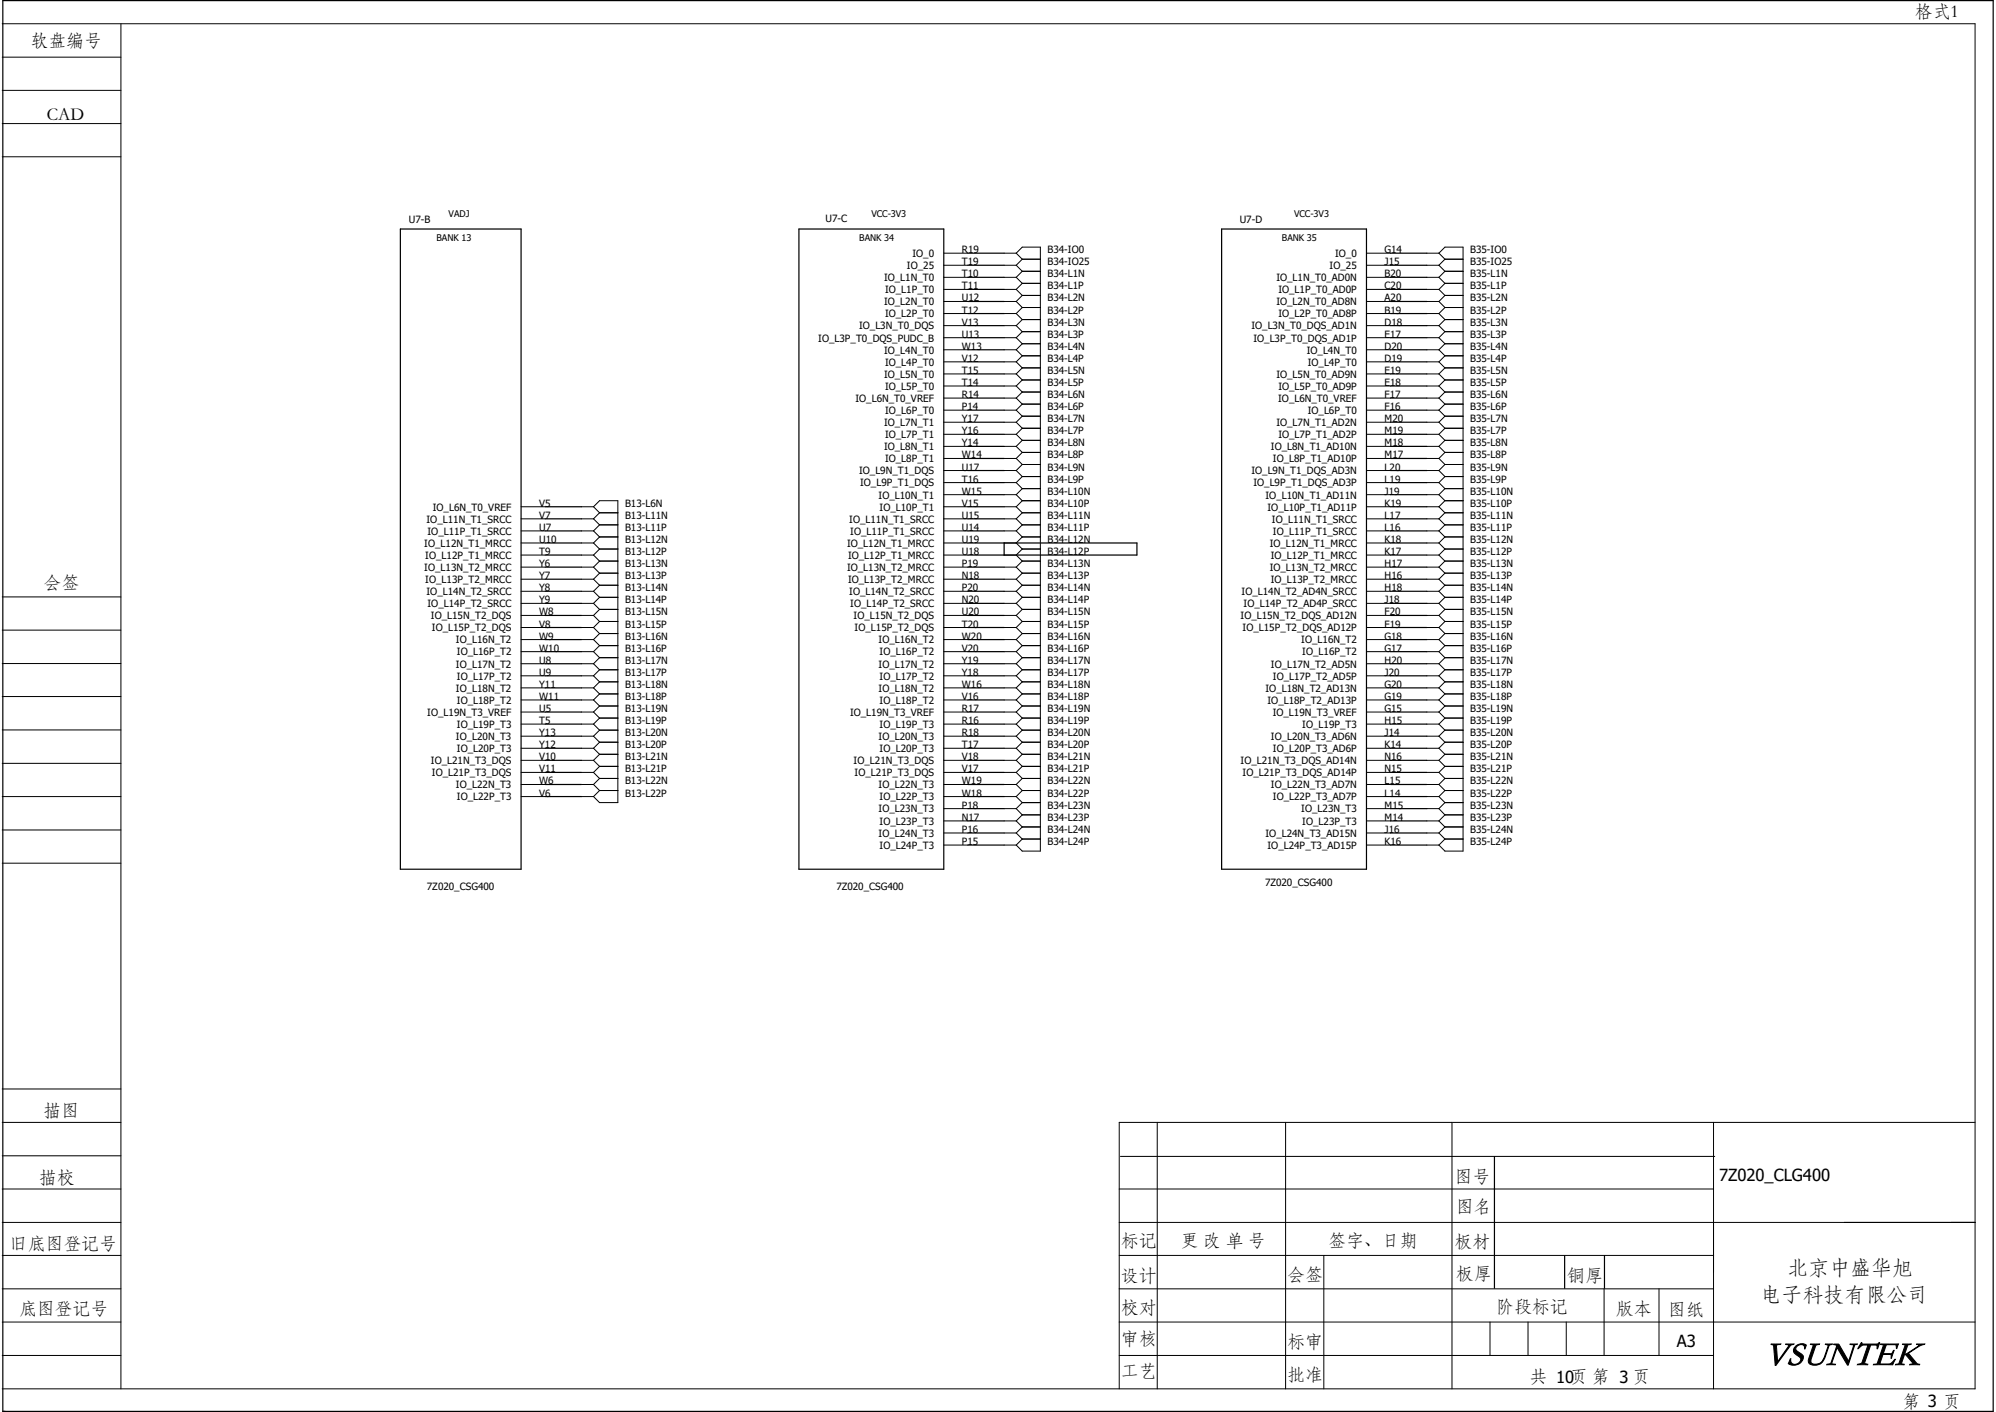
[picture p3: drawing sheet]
<svg xmlns="http://www.w3.org/2000/svg" width="420mm" height="297mm" viewBox="0 0 420 297" stroke-linecap="round" stroke-linejoin="round" font-family="sans-serif">
<g fill="none" stroke="#000" stroke-width=".25">
<path d="M.6 .1h418.8v296.8h-418.8zM84.2 48.2h25.4v134.6h-25.4zM168.1 48.2h30.5v134.6h-30.5zM203.7 58.3h7.6M203.7 53.3h7.6M203.7 55.8h7.6M257 48.2h30.5v134.6h-30.5zM292.6 58.3h7.6M292.6 53.3h7.6M292.6 55.8h7.6M203.7 60.9h7.6M203.7 63.4h7.6"/>
<path d="M203.7 66h7.6M203.7 68.5h7.6M203.7 71h7.6M203.7 73.6h7.6M203.7 76.1h7.6M203.7 78.7h7.6M292.6 60.9h7.6M292.6 63.4h7.6M292.6 66h7.6M292.6 68.5h7.6M292.6 71h7.6M292.6 73.6h7.6"/>
<path d="M292.6 76.1h7.6M292.6 78.7h7.6M203.7 81.2h7.6M203.7 83.7h7.6M203.7 86.3h7.6M203.7 88.8h7.6M203.7 91.4h7.6M203.7 93.9h7.6M203.7 96.4h7.6M203.7 99h7.6M292.6 81.2h7.6M292.6 83.7h7.6"/>
<path d="M292.6 86.3h7.6M292.6 88.8h7.6M292.6 91.4h7.6M292.6 93.9h7.6M292.6 96.4h7.6M292.6 99h7.6M114.7 116.8h7.6M114.7 114.2h7.6M114.7 109.1h7.6M114.7 111.7h7.6M114.7 119.3h7.6M114.7 106.6h7.6"/>
<path d="M203.7 114.2h35.5v2.6h-35.5M203.7 109.1h7.6M203.7 111.7h7.6M203.7 119.3h7.6M203.7 101.5h7.6M203.7 104.1h7.6M203.7 106.6h7.6M211.3 114.2v2.6M292.6 116.8h7.6M292.6 114.2h7.6M292.6 109.1h7.6M292.6 111.7h7.6"/>
<path d="M292.6 119.3h7.6M292.6 101.5h7.6M292.6 104.1h7.6M292.6 106.6h7.6M114.7 121.8h7.6M114.7 124.4h7.6M114.7 126.9h7.6M114.7 129.5h7.6M114.7 132h7.6M114.7 134.5h7.6M114.7 137.1h7.6M114.7 139.6h7.6"/>
<path d="M203.7 121.8h7.6M203.7 124.4h7.6M203.7 126.9h7.6M203.7 129.5h7.6M203.7 132h7.6M203.7 134.5h7.6M203.7 137.1h7.6M203.7 139.6h7.6M292.6 121.8h7.6M292.6 124.4h7.6M292.6 126.9h7.6M292.6 129.5h7.6"/>
<path d="M292.6 132h7.6M292.6 134.5h7.6M292.6 137.1h7.6M292.6 139.6h7.6M114.7 142.2h7.6M114.7 144.7h7.6M114.7 147.2h7.6M114.7 149.8h7.6M114.7 152.3h7.6M114.7 154.9h7.6M114.7 157.4h7.6M114.7 159.9h7.6"/>
<path d="M203.7 142.2h7.6M203.7 144.7h7.6M203.7 147.2h7.6M203.7 149.8h7.6M203.7 152.3h7.6M203.7 154.9h7.6M203.7 157.4h7.6M203.7 159.9h7.6M292.6 142.2h7.6M292.6 144.7h7.6M292.6 147.2h7.6M292.6 149.8h7.6"/>
<path d="M292.6 152.3h7.6M292.6 154.9h7.6M292.6 157.4h7.6M292.6 159.9h7.6M114.7 162.5h7.6M114.7 165h7.6M114.7 167.6h7.6M203.7 162.5h7.6M203.7 165h7.6M203.7 167.6h7.6M203.7 170.1h7.6M203.7 172.7h7.6"/>
<path d="M203.7 175.2h7.6M203.7 177.8h7.6M292.6 162.5h7.6M292.6 165h7.6M292.6 167.6h7.6M292.6 170.1h7.6M292.6 172.7h7.6M292.6 175.2h7.6M292.6 177.8h7.6M314.5 243.3v27.7M329.2 264.1v6.9M337.6 264.1v6.9"/>
</g>
<g fill="none" stroke="#000" stroke-width=".21">
<path d="M.5 12h24.9M.5 19h24.9M.5 5h415.1v287.1h-415.1M25.4 5v287.1M.5 26h24.9M.5 33h24.9M198.6 53.3h5.1M198.6 55.8h5.1M198.6 58.3h5.1M211.3 53.3h2.5M211.3 55.8h2.5M211.3 58.3h2.5"/>
<path d="M213.8 58.3l1.3 1.3M213.8 53.3l1.3-1.3h3.8v127h-3.8l-1.3-1.2M213.8 55.8l1.3 1.3M213.8 53.3l1.3 1.2M215.1 59.6h3.8M215.1 57.1h3.8M215.1 57.1l-1.3 1.2M215.1 54.5h3.8M215.1 54.5l-1.3 1.3M215.1 59.6l-1.3 1.3M287.5 53.3h5.1M287.5 55.8h5.1"/>
<path d="M287.5 58.3h5.1M300.2 53.3h2.6M300.2 55.8h2.6M300.2 58.3h2.6M302.8 53.3l1.2-1.3h3.8v127h-3.8l-1.2-1.2M302.8 53.3l1.2 1.2M302.8 55.8l1.2 1.3M302.8 58.3l1.2 1.3M304 59.6h3.8M304 57.1h3.8M304 54.5h3.8M304 54.5l-1.2 1.3"/>
<path d="M304 57.1l-1.2 1.2M304 59.6l-1.2 1.3M198.6 60.9h5.1M198.6 63.4h5.1M198.6 66h5.1M198.6 68.5h5.1M198.6 71h5.1M198.6 73.6h5.1M198.6 76.1h5.1M198.6 78.7h5.1M211.3 60.9h2.5M211.3 63.4h2.5"/>
<path d="M211.3 66h2.5M211.3 68.5h2.5M211.3 71h2.5M211.3 73.6h2.5M211.3 76.1h2.5M211.3 78.7h2.5M213.8 60.9l1.3 1.2M213.8 63.4l1.3 1.3M213.8 66l1.3 1.2M213.8 68.5l1.3 1.3M213.8 71l1.3 1.3M213.8 73.6l1.3 1.2"/>
<path d="M213.8 76.1l1.3 1.3M213.8 78.7l1.3 1.2M215.1 62.1h3.8M215.1 64.7h3.8M215.1 62.1l-1.3 1.3M215.1 67.2h3.8M215.1 64.7l-1.3 1.3M215.1 69.8h3.8M215.1 67.2l-1.3 1.3M215.1 72.3h3.8M215.1 69.8l-1.3 1.2M215.1 74.8h3.8"/>
<path d="M215.1 72.3l-1.3 1.3M215.1 77.4h3.8M215.1 74.8l-1.3 1.3M215.1 79.9h3.8M215.1 77.4l-1.3 1.3M215.1 79.9l-1.3 1.3M287.5 60.9h5.1M287.5 63.4h5.1M287.5 66h5.1M287.5 68.5h5.1M287.5 71h5.1M287.5 73.6h5.1"/>
<path d="M287.5 76.1h5.1M287.5 78.7h5.1M300.2 60.9h2.6M300.2 63.4h2.6M300.2 66h2.6M300.2 68.5h2.6M300.2 71h2.6M300.2 73.6h2.6M300.2 76.1h2.6M300.2 78.7h2.6M302.8 60.9l1.2 1.2M302.8 63.4l1.2 1.3"/>
<path d="M302.8 66l1.2 1.2M302.8 68.5l1.2 1.3M302.8 71l1.2 1.3M302.8 73.6l1.2 1.2M302.8 76.1l1.2 1.3M302.8 78.7l1.2 1.2M304 62.1h3.8M304 64.7h3.8M304 67.2h3.8M304 69.8h3.8M304 72.3h3.8M304 74.8h3.8"/>
<path d="M304 77.4h3.8M304 79.9h3.8M304 62.1l-1.2 1.3M304 64.7l-1.2 1.3M304 67.2l-1.2 1.3M304 69.8l-1.2 1.2M304 72.3l-1.2 1.3M304 74.8l-1.2 1.3M304 77.4l-1.2 1.3M304 79.9l-1.2 1.3M198.6 81.2h5.1M198.6 83.7h5.1"/>
<path d="M198.6 86.3h5.1M198.6 88.8h5.1M198.6 91.4h5.1M198.6 93.9h5.1M198.6 96.4h5.1M198.6 99h5.1M211.3 81.2h2.5M211.3 83.7h2.5M211.3 86.3h2.5M211.3 88.8h2.5M211.3 91.4h2.5M211.3 93.9h2.5"/>
<path d="M211.3 96.4h2.5M211.3 99h2.5M213.8 81.2l1.3 1.3M213.8 83.7l1.3 1.3M213.8 86.3l1.3 1.2M213.8 88.8l1.3 1.3M213.8 91.4l1.3 1.2M213.8 93.9l1.3 1.3M213.8 96.4l1.3 1.3M213.8 99l1.3 1.2M215.1 82.5h3.8M215.1 85h3.8"/>
<path d="M215.1 82.5l-1.3 1.2M215.1 87.5h3.8M215.1 85l-1.3 1.3M215.1 90.1h3.8M215.1 87.5l-1.3 1.3M215.1 92.6h3.8M215.1 90.1l-1.3 1.3M215.1 95.2h3.8M215.1 92.6l-1.3 1.3M215.1 97.7h3.8M215.1 95.2l-1.3 1.2M215.1 97.7l-1.3 1.3"/>
<path d="M287.5 81.2h5.1M287.5 83.7h5.1M287.5 86.3h5.1M287.5 88.8h5.1M287.5 91.4h5.1M287.5 93.9h5.1M287.5 96.4h5.1M287.5 99h5.1M300.2 81.2h2.6M300.2 83.7h2.6M300.2 86.3h2.6M300.2 88.8h2.6"/>
<path d="M300.2 91.4h2.6M300.2 93.9h2.6M300.2 96.4h2.6M300.2 99h2.6M302.8 81.2l1.2 1.3M302.8 83.7l1.2 1.3M302.8 86.3l1.2 1.2M302.8 88.8l1.2 1.3M302.8 91.4l1.2 1.2M302.8 93.9l1.2 1.3M302.8 96.4l1.2 1.3M302.8 99l1.2 1.2"/>
<path d="M304 82.5h3.8M304 85h3.8M304 87.5h3.8M304 90.1h3.8M304 92.6h3.8M304 95.2h3.8M304 97.7h3.8M304 82.5l-1.2 1.2M304 85l-1.2 1.3M304 87.5l-1.2 1.3M304 90.1l-1.2 1.3M304 92.6l-1.2 1.3"/>
<path d="M304 95.2l-1.2 1.2M304 97.7l-1.2 1.3M109.6 109.1h5.1M109.6 111.7h5.1M109.6 114.2h5.1M109.6 116.8h5.1M109.6 119.3h5.1M109.6 106.6h5.1M122.3 109.1h2.6M122.3 111.7h2.6M122.3 114.2h2.6M122.3 116.8h2.6"/>
<path d="M122.3 119.3h2.6M122.3 106.6h2.6M124.9 109.1l1.3 1.3M124.9 106.6l1.3-1.3h3.8v63.5h-3.8l-1.3-1.2M124.9 111.7l1.3 1.2M124.9 114.2l1.3 1.3M124.9 116.8l1.3 1.2M124.9 119.3l1.3 1.3M124.9 106.6l1.3 1.3M126.2 110.4h3.8M126.2 107.9h3.8M126.2 107.9l-1.3 1.2"/>
<path d="M126.2 112.9h3.8M126.2 110.4l-1.3 1.3M126.2 115.5h3.8M126.2 112.9l-1.3 1.3M126.2 118h3.8M126.2 115.5l-1.3 1.3M126.2 118l-1.3 1.3M198.6 109.1h5.1M198.6 111.7h5.1M198.6 114.2h5.1M198.6 116.8h5.1M198.6 119.3h5.1"/>
<path d="M198.6 106.6h5.1M198.6 104.1h5.1M198.6 101.5h5.1M211.3 109.1h2.5M211.3 111.7h2.5M211.3 114.2h2.5M211.3 116.8h2.5M211.3 119.3h2.5M211.3 106.6h2.5M211.3 104.1h2.5M211.3 101.5h2.5M213.8 101.5l1.3 1.3"/>
<path d="M213.8 104.1l1.3 1.2M213.8 106.6l1.3 1.3M213.8 109.1l1.3 1.3M213.8 111.7l1.3 1.2M213.8 114.2l1.3 1.3M213.8 116.8l1.3 1.2M213.8 119.3l1.3 1.3M215.1 110.4h3.8M215.1 107.9h3.8M215.1 112.9h3.8M215.1 115.5h3.8M215.1 118h3.8"/>
<path d="M215.1 100.2h3.8M215.1 102.8h3.8M215.1 100.2l-1.3 1.3M215.1 105.3h3.8M215.1 102.8l-1.3 1.3M215.1 105.3l-1.3 1.3M215.1 107.9l-1.3 1.2M215.1 110.4l-1.3 1.3M215.1 112.9l-1.3 1.3M215.1 115.5l-1.3 1.3M215.1 118l-1.3 1.3M287.5 109.1h5.1"/>
<path d="M287.5 111.7h5.1M287.5 114.2h5.1M287.5 116.8h5.1M287.5 119.3h5.1M287.5 106.6h5.1M287.5 104.1h5.1M287.5 101.5h5.1M300.2 109.1h2.6M300.2 111.7h2.6M300.2 114.2h2.6M300.2 116.8h2.6M300.2 119.3h2.6"/>
<path d="M300.2 106.6h2.6M300.2 104.1h2.6M300.2 101.5h2.6M302.8 101.5l1.2 1.3M302.8 104.1l1.2 1.2M302.8 106.6l1.2 1.3M302.8 109.1l1.2 1.3M302.8 111.7l1.2 1.2M302.8 114.2l1.2 1.3M302.8 116.8l1.2 1.2M302.8 119.3l1.2 1.3M304 110.4h3.8"/>
<path d="M304 107.9h3.8M304 112.9h3.8M304 115.5h3.8M304 118h3.8M304 100.2h3.8M304 102.8h3.8M304 105.3h3.8M304 100.2l-1.2 1.3M304 102.8l-1.2 1.3M304 105.3l-1.2 1.3M304 107.9l-1.2 1.2M304 110.4l-1.2 1.3"/>
<path d="M304 112.9l-1.2 1.3M304 115.5l-1.2 1.3M304 118l-1.2 1.3M.5 125.6h24.9M.5 132.5h24.9M.5 139.6h24.9M109.6 121.8h5.1M109.6 124.4h5.1M109.6 126.9h5.1M109.6 129.5h5.1M109.6 132h5.1M109.6 134.5h5.1"/>
<path d="M109.6 137.1h5.1M109.6 139.6h5.1M122.3 121.8h2.6M122.3 124.4h2.6M122.3 126.9h2.6M122.3 129.5h2.6M122.3 132h2.6M122.3 134.5h2.6M122.3 137.1h2.6M122.3 139.6h2.6M124.9 121.8l1.3 1.3M124.9 124.4l1.3 1.2"/>
<path d="M124.9 126.9l1.3 1.3M124.9 129.5l1.3 1.2M124.9 132l1.3 1.3M124.9 134.5l1.3 1.3M124.9 137.1l1.3 1.2M124.9 139.6l1.3 1.3M126.2 120.6h3.8M126.2 123.1h3.8M126.2 120.6l-1.3 1.2M126.2 125.6h3.8M126.2 123.1l-1.3 1.3M126.2 128.2h3.8"/>
<path d="M126.2 125.6l-1.3 1.3M126.2 130.7h3.8M126.2 128.2l-1.3 1.3M126.2 133.3h3.8M126.2 130.7l-1.3 1.3M126.2 135.8h3.8M126.2 133.3l-1.3 1.2M126.2 138.3h3.8M126.2 135.8l-1.3 1.3M126.2 138.3l-1.3 1.3M198.6 121.8h5.1M198.6 124.4h5.1"/>
<path d="M198.6 126.9h5.1M198.6 129.5h5.1M198.6 132h5.1M198.6 134.5h5.1M198.6 137.1h5.1M198.6 139.6h5.1M211.3 121.8h2.5M211.3 124.4h2.5M211.3 126.9h2.5M211.3 129.5h2.5M211.3 132h2.5M211.3 134.5h2.5"/>
<path d="M211.3 137.1h2.5M211.3 139.6h2.5M213.8 121.8l1.3 1.3M213.8 124.4l1.3 1.2M213.8 126.9l1.3 1.3M213.8 129.5l1.3 1.2M213.8 132l1.3 1.3M213.8 134.5l1.3 1.3M213.8 137.1l1.3 1.2M213.8 139.6l1.3 1.3M215.1 120.6h3.8M215.1 123.1h3.8"/>
<path d="M215.1 125.6h3.8M215.1 128.2h3.8M215.1 130.7h3.8M215.1 133.3h3.8M215.1 135.8h3.8M215.1 138.3h3.8M215.1 120.6l-1.3 1.2M215.1 123.1l-1.3 1.3M215.1 125.6l-1.3 1.3M215.1 128.2l-1.3 1.3M215.1 130.7l-1.3 1.3M215.1 133.3l-1.3 1.2"/>
<path d="M215.1 135.8l-1.3 1.3M215.1 138.3l-1.3 1.3M287.5 121.8h5.1M287.5 124.4h5.1M287.5 126.9h5.1M287.5 129.5h5.1M287.5 132h5.1M287.5 134.5h5.1M287.5 137.1h5.1M287.5 139.6h5.1M300.2 121.8h2.6M300.2 124.4h2.6"/>
<path d="M300.2 126.9h2.6M300.2 129.5h2.6M300.2 132h2.6M300.2 134.5h2.6M300.2 137.1h2.6M300.2 139.6h2.6M302.8 121.8l1.2 1.3M302.8 124.4l1.2 1.2M302.8 126.9l1.2 1.3M302.8 129.5l1.2 1.2M302.8 132l1.2 1.3M302.8 134.5l1.2 1.3"/>
<path d="M302.8 137.1l1.2 1.2M302.8 139.6l1.2 1.3M304 120.6h3.8M304 123.1h3.8M304 125.6h3.8M304 128.2h3.8M304 130.7h3.8M304 133.3h3.8M304 135.8h3.8M304 138.3h3.8M304 120.6l-1.2 1.2M304 123.1l-1.2 1.3"/>
<path d="M304 125.6l-1.2 1.3M304 128.2l-1.2 1.3M304 130.7l-1.2 1.3M304 133.3l-1.2 1.2M304 135.8l-1.2 1.3M304 138.3l-1.2 1.3M.5 146.5h24.9M.5 153.5h24.9M109.6 142.2h5.1M109.6 144.7h5.1M109.6 147.2h5.1M109.6 149.8h5.1"/>
<path d="M109.6 152.3h5.1M109.6 154.9h5.1M109.6 157.4h5.1M109.6 159.9h5.1M122.3 142.2h2.6M122.3 144.7h2.6M122.3 147.2h2.6M122.3 149.8h2.6M122.3 152.3h2.6M122.3 154.9h2.6M122.3 157.4h2.6M122.3 159.9h2.6"/>
<path d="M124.9 142.2l1.3 1.2M124.9 144.7l1.3 1.3M124.9 147.2l1.3 1.3M124.9 149.8l1.3 1.2M124.9 152.3l1.3 1.3M124.9 154.9l1.3 1.2M124.9 157.4l1.3 1.3M124.9 159.9l1.3 1.3M126.2 140.9h3.8M126.2 143.4h3.8M126.2 140.9l-1.3 1.3M126.2 146h3.8"/>
<path d="M126.2 143.4l-1.3 1.3M126.2 148.5h3.8M126.2 146l-1.3 1.2M126.2 151h3.8M126.2 148.5l-1.3 1.3M126.2 153.6h3.8M126.2 151l-1.3 1.3M126.2 156.1h3.8M126.2 153.6l-1.3 1.3M126.2 158.7h3.8M126.2 156.1l-1.3 1.3M126.2 158.7l-1.3 1.2"/>
<path d="M198.6 142.2h5.1M198.6 144.7h5.1M198.6 147.2h5.1M198.6 149.8h5.1M198.6 152.3h5.1M198.6 154.9h5.1M198.6 157.4h5.1M198.6 159.9h5.1M211.3 142.2h2.5M211.3 144.7h2.5M211.3 147.2h2.5M211.3 149.8h2.5"/>
<path d="M211.3 152.3h2.5M211.3 154.9h2.5M211.3 157.4h2.5M211.3 159.9h2.5M213.8 142.2l1.3 1.2M213.8 144.7l1.3 1.3M213.8 147.2l1.3 1.3M213.8 149.8l1.3 1.2M213.8 152.3l1.3 1.3M213.8 154.9l1.3 1.2M213.8 157.4l1.3 1.3M213.8 159.9l1.3 1.3"/>
<path d="M215.1 140.9h3.8M215.1 143.4h3.8M215.1 146h3.8M215.1 148.5h3.8M215.1 151h3.8M215.1 153.6h3.8M215.1 156.1h3.8M215.1 158.7h3.8M215.1 140.9l-1.3 1.3M215.1 143.4l-1.3 1.3M215.1 146l-1.3 1.2M215.1 148.5l-1.3 1.3"/>
<path d="M215.1 151l-1.3 1.3M215.1 153.6l-1.3 1.3M215.1 156.1l-1.3 1.3M215.1 158.7l-1.3 1.2M287.5 142.2h5.1M287.5 144.7h5.1M287.5 147.2h5.1M287.5 149.8h5.1M287.5 152.3h5.1M287.5 154.9h5.1M287.5 157.4h5.1M287.5 159.9h5.1"/>
<path d="M300.2 142.2h2.6M300.2 144.7h2.6M300.2 147.2h2.6M300.2 149.8h2.6M300.2 152.3h2.6M300.2 154.9h2.6M300.2 157.4h2.6M300.2 159.9h2.6M302.8 142.2l1.2 1.2M302.8 144.7l1.2 1.3M302.8 147.2l1.2 1.3M302.8 149.8l1.2 1.2"/>
<path d="M302.8 152.3l1.2 1.3M302.8 154.9l1.2 1.2M302.8 157.4l1.2 1.3M302.8 159.9l1.2 1.3M304 140.9h3.8M304 143.4h3.8M304 146h3.8M304 148.5h3.8M304 151h3.8M304 153.6h3.8M304 156.1h3.8M304 158.7h3.8"/>
<path d="M304 140.9l-1.2 1.3M304 143.4l-1.2 1.3M304 146l-1.2 1.2M304 148.5l-1.2 1.3M304 151l-1.2 1.3M304 153.6l-1.2 1.3M304 156.1l-1.2 1.3M304 158.7l-1.2 1.2M.5 167.6h24.9M.5 160.6h24.9M.5 174.6h24.9M109.6 167.6h5.1"/>
<path d="M109.6 162.5h5.1M109.6 165h5.1M122.3 167.6h2.6M122.3 162.5h2.6M122.3 165h2.6M124.9 162.5l1.3 1.2M124.9 165l1.3 1.3M126.2 161.2h3.8M126.2 163.7h3.8M126.2 161.2l-1.3 1.3M126.2 166.3h3.8M126.2 163.7l-1.3 1.3"/>
<path d="M126.2 166.3l-1.3 1.3M198.6 167.6h5.1M198.6 162.5h5.1M198.6 165h5.1M198.6 170.1h5.1M198.6 172.7h5.1M198.6 175.2h5.1M198.6 177.8h5.1M211.3 167.6h2.5M211.3 162.5h2.5M211.3 165h2.5M211.3 170.1h2.5"/>
<path d="M211.3 172.7h2.5M211.3 175.2h2.5M211.3 177.8h2.5M213.8 162.5l1.3 1.2M213.8 165l1.3 1.3M213.8 167.6l1.3 1.2M213.8 170.1l1.3 1.3M213.8 172.7l1.3 1.2M213.8 175.2l1.3 1.3M215.1 161.2h3.8M215.1 163.7h3.8M215.1 166.3h3.8"/>
<path d="M215.1 168.8h3.8M215.1 161.2l-1.3 1.3M215.1 163.7l-1.3 1.3M215.1 166.3l-1.3 1.3M215.1 171.4h3.8M215.1 168.8l-1.3 1.3M215.1 173.9h3.8M215.1 171.4l-1.3 1.3M215.1 176.5h3.8M215.1 173.9l-1.3 1.3M215.1 176.5l-1.3 1.3M287.5 167.6h5.1"/>
<path d="M287.5 162.5h5.1M287.5 165h5.1M287.5 170.1h5.1M287.5 172.7h5.1M287.5 175.2h5.1M287.5 177.8h5.1M300.2 167.6h2.6M300.2 162.5h2.6M300.2 165h2.6M300.2 170.1h2.6M300.2 172.7h2.6M300.2 175.2h2.6"/>
<path d="M300.2 177.8h2.6M302.8 162.5l1.2 1.2M302.8 165l1.2 1.3M302.8 167.6l1.2 1.2M302.8 170.1l1.2 1.3M302.8 172.7l1.2 1.2M302.8 175.2l1.2 1.3M304 161.2h3.8M304 163.7h3.8M304 166.3h3.8M304 168.8h3.8M304 171.4h3.8"/>
<path d="M304 173.9h3.8M304 176.5h3.8M304 161.2l-1.2 1.3M304 163.7l-1.2 1.3M304 166.3l-1.2 1.3M304 168.8l-1.2 1.3M304 171.4l-1.2 1.3M304 173.9l-1.2 1.3M304 176.5l-1.2 1.3M.5 181.6h24.9M.5 229.1h24.9M.5 236.1h24.9"/>
<path d="M243.5 236.1v56M270.5 236.1v56M305.5 236.1v56M360.6 236.1v56M415.6 236.1h-180.1v56M.5 257.1h24.9M.5 243.1h24.9M.5 250.1h24.9M235.5 257.1h180.1M235.5 250.1h125.1M235.8 243.2h125M.5 264.1h24.9"/>
<path d="M.5 271.1h24.9M.5 278.1h24.9M235.5 264.1h125.1M235.5 271.1h125.1M235.5 278.1h180.1M278.6 264.1v28M313.5 278.1v7M321.5 278.1v7M329.6 278.1v7M337.5 271.1v14M349.1 271.1v14M.5 285.1h24.9"/>
<path d="M235.5 285.1h125.1"/>
</g>
<text font-size="7.3" x="371.2" y="287.1">VSUNTEK</text>
<g font-size="4.4">
<text x="376.1" y="267.9">北京中盛华旭</text>
<text x="370.5" y="273.6">电子科技有限公司</text>
</g>
<g font-size="3.8">
<text x="402.9" y="3.5">格式1</text>
<text x="6.4" y="9.6">软盘编号</text>
<text x="9.9" y="25.2">CAD</text>
<text x="9.2" y="123.7">会签</text>
<text x="9.1" y="234.7">描图</text>
<text x="8.2" y="248.8">描校</text>
<text x="306.1" y="248.6">图号</text>
<text x="306.3" y="255">图名</text>
<text x="2" y="262.7">旧底图登记号</text>
<text x="235.8" y="262">标记</text>
<text x="248.5" y="262.2">更 改 单 号</text>
<text x="279.4" y="262.2">签字、日期</text>
<text x="306.1" y="262.3">板材</text>
<text x="235.8" y="269.5">设计</text>
<text x="270.8" y="269.2">会签</text>
<text x="306.3" y="268.9">板厚</text>
<text x="329.7" y="269.5">铜厚</text>
<text x="314.8" y="276">阶段标记</text>
<text x="4" y="276.3">底图登记号</text>
<text x="235.8" y="276.3">校对</text>
<text x="340" y="276.3">版本</text>
<text x="350.9" y="276.5">图纸</text>
<text x="235.8" y="282.6">审核</text>
<text x="270.8" y="283.3">标审</text>
<text x="235.8" y="289.4">工艺</text>
<text x="270.8" y="290.4">批准</text>
<text x="321.9" y="290.8">共 10页 第 3 页</text>
<text x="400.3" y="296">第 3 页</text>
</g>
<g font-size="3.5">
<text x="361.7" y="248.4">7Z020_CLG400</text>
<text x="352.8" y="283.4">A3</text>
</g>
<g font-size="2.1">
<text x="86" y="46.9">U7-B</text>
<text x="173.7" y="46.7">U7-C</text>
<text x="260.9" y="46.9">U7-D</text>
<text x="202.4" y="53.3">R19</text>
<text x="220.4" y="53.3">B34-IO0</text>
<text x="291.3" y="53.3">G14</text>
<text x="309.4" y="53.3">B35-IO0</text>
<text x="186" y="59.1">IO_L1N_T0</text>
<text x="190.8" y="56.6">IO_25</text>
<text x="192" y="54.1">IO_0</text>
<text x="202.4" y="55.8">T19</text>
<text x="202.4" y="58.3">T10</text>
<text x="220.4" y="58.3">B34-L1N</text>
<text x="220.4" y="55.8">B34-IO25</text>
<text x="268.6" y="59.1">IO_L1N_T0_AD0N</text>
<text x="279.8" y="56.6">IO_25</text>
<text x="280.9" y="54.1">IO_0</text>
<text x="291.3" y="55.8">J15</text>
<text x="291.3" y="58.3">B20</text>
<text x="309.4" y="55.8">B35-IO25</text>
<text x="309.4" y="58.3">B35-L1N</text>
<text x="186" y="64.2">IO_L2N_T0</text>
<text x="186.2" y="61.7">IO_L1P_T0</text>
<text x="202.4" y="60.9">T11</text>
<text x="202.4" y="63.4">U12</text>
<text x="202.4" y="66">T12</text>
<text x="220.4" y="60.9">B34-L1P</text>
<text x="220.4" y="63.4">B34-L2N</text>
<text x="220.4" y="66">B34-L2P</text>
<text x="268.6" y="64.2">IO_L2N_T0_AD8N</text>
<text x="269" y="61.7">IO_L1P_T0_AD0P</text>
<text x="291.3" y="60.9">C20</text>
<text x="291.3" y="63.4">A20</text>
<text x="291.3" y="66">B19</text>
<text x="309.4" y="60.9">B35-L1P</text>
<text x="309.4" y="63.4">B35-L2N</text>
<text x="309.4" y="66">B35-L2P</text>
<text x="172.2" y="71.8">IO_L3P_T0_DQS_PUDC_B</text>
<text x="180.8" y="69.3">IO_L3N_T0_DQS</text>
<text x="186.2" y="66.8">IO_L2P_T0</text>
<text x="202.4" y="68.5">V13</text>
<text x="202.4" y="71">U13</text>
<text x="220.4" y="68.5">B34-L3N</text>
<text x="220.4" y="71">B34-L3P</text>
<text x="263.3" y="69.3">IO_L3N_T0_DQS_AD1N</text>
<text x="263.7" y="71.8">IO_L3P_T0_DQS_AD1P</text>
<text x="269" y="66.8">IO_L2P_T0_AD8P</text>
<text x="291.3" y="68.5">D18</text>
<text x="291.3" y="71">E17</text>
<text x="309.4" y="68.5">B35-L3N</text>
<text x="309.4" y="71">B35-L3P</text>
<text x="186" y="74.4">IO_L4N_T0</text>
<text x="186.2" y="76.9">IO_L4P_T0</text>
<text x="202.4" y="73.6">W13</text>
<text x="202.4" y="76.1">V12</text>
<text x="220.4" y="73.6">B34-L4N</text>
<text x="220.4" y="76.1">B34-L4P</text>
<text x="275" y="74.4">IO_L4N_T0</text>
<text x="275.2" y="76.9">IO_L4P_T0</text>
<text x="291.3" y="73.6">D20</text>
<text x="291.3" y="76.1">D19</text>
<text x="309.4" y="73.6">B35-L4N</text>
<text x="309.4" y="76.1">B35-L4P</text>
<text x="186" y="79.5">IO_L5N_T0</text>
<text x="186.2" y="82">IO_L5P_T0</text>
<text x="202.4" y="78.7">T15</text>
<text x="202.4" y="81.2">T14</text>
<text x="202.4" y="83.7">R14</text>
<text x="220.4" y="78.7">B34-L5N</text>
<text x="220.4" y="81.2">B34-L5P</text>
<text x="220.4" y="83.7">B34-L6N</text>
<text x="268.6" y="79.5">IO_L5N_T0_AD9N</text>
<text x="269" y="82">IO_L5P_T0_AD9P</text>
<text x="291.3" y="78.7">E19</text>
<text x="291.3" y="81.2">E18</text>
<text x="291.3" y="83.7">F17</text>
<text x="309.4" y="78.7">B35-L5N</text>
<text x="309.4" y="81.2">B35-L5P</text>
<text x="309.4" y="83.7">B35-L6N</text>
<text x="180" y="84.5">IO_L6N_T0_VREF</text>
<text x="186" y="89.6">IO_L7N_T1</text>
<text x="186.2" y="87.1">IO_L6P_T0</text>
<text x="202.4" y="86.3">P14</text>
<text x="202.4" y="88.8">Y17</text>
<text x="220.4" y="86.3">B34-L6P</text>
<text x="220.4" y="88.8">B34-L7N</text>
<text x="268.6" y="89.6">IO_L7N_T1_AD2N</text>
<text x="268.9" y="84.5">IO_L6N_T0_VREF</text>
<text x="275.2" y="87.1">IO_L6P_T0</text>
<text x="291.3" y="86.3">F16</text>
<text x="291.3" y="88.8">M20</text>
<text x="309.4" y="86.3">B35-L6P</text>
<text x="309.4" y="88.8">B35-L7N</text>
<text x="186" y="94.7">IO_L8N_T1</text>
<text x="186.2" y="92.2">IO_L7P_T1</text>
<text x="202.4" y="91.4">Y16</text>
<text x="202.4" y="93.9">Y14</text>
<text x="220.4" y="91.4">B34-L7P</text>
<text x="220.4" y="93.9">B34-L8N</text>
<text x="267.4" y="94.7">IO_L8N_T1_AD10N</text>
<text x="269" y="92.2">IO_L7P_T1_AD2P</text>
<text x="291.3" y="91.4">M19</text>
<text x="291.3" y="93.9">M18</text>
<text x="309.4" y="91.4">B35-L7P</text>
<text x="309.4" y="93.9">B35-L8N</text>
<text x="180.8" y="99.8">IO_L9N_T1_DQS</text>
<text x="186.2" y="97.2">IO_L8P_T1</text>
<text x="202.4" y="96.4">W14</text>
<text x="202.4" y="99">U17</text>
<text x="202.4" y="101.5">T16</text>
<text x="220.4" y="96.4">B34-L8P</text>
<text x="220.4" y="99">B34-L9N</text>
<text x="220.4" y="101.5">B34-L9P</text>
<text x="263.3" y="99.8">IO_L9N_T1_DQS_AD3N</text>
<text x="267.8" y="97.2">IO_L8P_T1_AD10P</text>
<text x="291.3" y="96.4">M17</text>
<text x="291.3" y="99">L20</text>
<text x="291.3" y="101.5">L19</text>
<text x="309.4" y="96.4">B35-L8P</text>
<text x="309.4" y="99">B35-L9N</text>
<text x="309.4" y="101.5">B35-L9P</text>
<text x="91.1" y="107.4">IO_L6N_T0_VREF</text>
<text x="113.5" y="106.6">V5</text>
<text x="131.5" y="106.6">B13-L6N</text>
<text x="181" y="102.3">IO_L9P_T1_DQS</text>
<text x="184.9" y="104.9">IO_L10N_T1</text>
<text x="185.1" y="107.4">IO_L10P_T1</text>
<text x="202.4" y="104.1">W15</text>
<text x="202.4" y="106.6">V15</text>
<text x="220.4" y="104.1">B34-L10N</text>
<text x="220.4" y="106.6">B34-L10P</text>
<text x="263.7" y="102.3">IO_L9P_T1_DQS_AD3P</text>
<text x="266.3" y="104.9">IO_L10N_T1_AD11N</text>
<text x="266.7" y="107.4">IO_L10P_T1_AD11P</text>
<text x="291.3" y="104.1">J19</text>
<text x="291.3" y="106.6">K19</text>
<text x="309.4" y="104.1">B35-L10N</text>
<text x="309.4" y="106.6">B35-L10P</text>
<text x="89.7" y="109.9">IO_L11N_T1_SRCC</text>
<text x="90" y="112.5">IO_L11P_T1_SRCC</text>
<text x="113.5" y="109.1">V7</text>
<text x="113.5" y="111.7">U7</text>
<text x="131.5" y="109.1">B13-L11N</text>
<text x="131.5" y="111.7">B13-L11P</text>
<text x="178.7" y="109.9">IO_L11N_T1_SRCC</text>
<text x="178.9" y="112.5">IO_L11P_T1_SRCC</text>
<text x="202.4" y="109.1">U15</text>
<text x="202.4" y="111.7">U14</text>
<text x="220.4" y="109.1">B34-L11N</text>
<text x="220.4" y="111.7">B34-L11P</text>
<text x="267.6" y="109.9">IO_L11N_T1_SRCC</text>
<text x="267.8" y="112.5">IO_L11P_T1_SRCC</text>
<text x="291.3" y="109.1">L17</text>
<text x="291.3" y="111.7">L16</text>
<text x="309.4" y="109.1">B35-L11N</text>
<text x="309.4" y="111.7">B35-L11P</text>
<text x="89.3" y="115">IO_L12N_T1_MRCC</text>
<text x="89.5" y="117.6">IO_L12P_T1_MRCC</text>
<text x="113.5" y="114.2">U10</text>
<text x="113.5" y="116.8">T9</text>
<text x="113.5" y="119.3">Y6</text>
<text x="131.5" y="114.2">B13-L12N</text>
<text x="131.5" y="116.8">B13-L12P</text>
<text x="131.5" y="119.3">B13-L13N</text>
<text x="178.2" y="115">IO_L12N_T1_MRCC</text>
<text x="178.4" y="117.6">IO_L12P_T1_MRCC</text>
<text x="202.4" y="114.2">U19</text>
<text x="202.4" y="116.8">U18</text>
<text x="202.4" y="119.3">P19</text>
<text x="220.4" y="114.2">B34-L12N</text>
<text x="220.4" y="116.8">B34-L12P</text>
<text x="220.4" y="119.3">B34-L13N</text>
<text x="267.2" y="115">IO_L12N_T1_MRCC</text>
<text x="267.4" y="117.6">IO_L12P_T1_MRCC</text>
<text x="291.3" y="114.2">K18</text>
<text x="291.3" y="116.8">K17</text>
<text x="291.3" y="119.3">H17</text>
<text x="309.4" y="114.2">B35-L12N</text>
<text x="309.4" y="116.8">B35-L12P</text>
<text x="309.4" y="119.3">B35-L13N</text>
<text x="89.3" y="120.1">IO_L13N_T2_MRCC</text>
<text x="89.5" y="122.6">IO_L13P_T2_MRCC</text>
<text x="89.7" y="125.2">IO_L14N_T2_SRCC</text>
<text x="113.5" y="121.8">Y7</text>
<text x="113.5" y="124.4">Y8</text>
<text x="131.5" y="121.8">B13-L13P</text>
<text x="131.5" y="124.4">B13-L14N</text>
<text x="178.2" y="120.1">IO_L13N_T2_MRCC</text>
<text x="178.4" y="122.6">IO_L13P_T2_MRCC</text>
<text x="178.7" y="125.2">IO_L14N_T2_SRCC</text>
<text x="202.4" y="121.8">N18</text>
<text x="202.4" y="124.4">P20</text>
<text x="220.4" y="121.8">B34-L13P</text>
<text x="220.4" y="124.4">B34-L14N</text>
<text x="261.2" y="125.2">IO_L14N_T2_AD4N_SRCC</text>
<text x="267.2" y="120.1">IO_L13N_T2_MRCC</text>
<text x="267.4" y="122.6">IO_L13P_T2_MRCC</text>
<text x="291.3" y="121.8">H16</text>
<text x="291.3" y="124.4">H18</text>
<text x="309.4" y="121.8">B35-L13P</text>
<text x="309.4" y="124.4">B35-L14N</text>
<text x="90" y="127.7">IO_L14P_T2_SRCC</text>
<text x="90.7" y="130.3">IO_L15N_T2_DQS</text>
<text x="113.5" y="126.9">Y9</text>
<text x="113.5" y="129.5">W8</text>
<text x="113.5" y="132">V8</text>
<text x="131.5" y="126.9">B13-L14P</text>
<text x="131.5" y="129.5">B13-L15N</text>
<text x="131.5" y="132">B13-L15P</text>
<text x="178.9" y="127.7">IO_L14P_T2_SRCC</text>
<text x="179.6" y="130.3">IO_L15N_T2_DQS</text>
<text x="202.4" y="126.9">N20</text>
<text x="202.4" y="129.5">U20</text>
<text x="202.4" y="132">T20</text>
<text x="220.4" y="126.9">B34-L14P</text>
<text x="220.4" y="129.5">B34-L15N</text>
<text x="220.4" y="132">B34-L15P</text>
<text x="261" y="130.3">IO_L15N_T2_DQS_AD12N</text>
<text x="261.7" y="127.7">IO_L14P_T2_AD4P_SRCC</text>
<text x="291.3" y="126.9">J18</text>
<text x="291.3" y="129.5">F20</text>
<text x="291.3" y="132">F19</text>
<text x="309.4" y="126.9">B35-L14P</text>
<text x="309.4" y="129.5">B35-L15N</text>
<text x="309.4" y="132">B35-L15P</text>
<text x="90.9" y="132.8">IO_L15P_T2_DQS</text>
<text x="95.9" y="135.3">IO_L16N_T2</text>
<text x="96.1" y="137.9">IO_L16P_T2</text>
<text x="113.5" y="134.5">W9</text>
<text x="113.5" y="137.1">W10</text>
<text x="131.5" y="134.5">B13-L16N</text>
<text x="131.5" y="137.1">B13-L16P</text>
<text x="179.8" y="132.8">IO_L15P_T2_DQS</text>
<text x="184.9" y="135.3">IO_L16N_T2</text>
<text x="185.1" y="137.9">IO_L16P_T2</text>
<text x="202.4" y="134.5">W20</text>
<text x="202.4" y="137.1">V20</text>
<text x="220.4" y="134.5">B34-L16N</text>
<text x="220.4" y="137.1">B34-L16P</text>
<text x="261.5" y="132.8">IO_L15P_T2_DQS_AD12P</text>
<text x="273.8" y="135.3">IO_L16N_T2</text>
<text x="274" y="137.9">IO_L16P_T2</text>
<text x="291.3" y="134.5">G18</text>
<text x="291.3" y="137.1">G17</text>
<text x="309.4" y="134.5">B35-L16N</text>
<text x="309.4" y="137.1">B35-L16P</text>
<text x="95.9" y="140.4">IO_L17N_T2</text>
<text x="96.1" y="143">IO_L17P_T2</text>
<text x="113.5" y="139.6">U8</text>
<text x="113.5" y="142.2">U9</text>
<text x="131.5" y="139.6">B13-L17N</text>
<text x="131.5" y="142.2">B13-L17P</text>
<text x="184.9" y="140.4">IO_L17N_T2</text>
<text x="185.1" y="143">IO_L17P_T2</text>
<text x="202.4" y="139.6">Y19</text>
<text x="202.4" y="142.2">Y18</text>
<text x="220.4" y="139.6">B34-L17N</text>
<text x="220.4" y="142.2">B34-L17P</text>
<text x="267.4" y="140.4">IO_L17N_T2_AD5N</text>
<text x="267.8" y="143">IO_L17P_T2_AD5P</text>
<text x="291.3" y="139.6">H20</text>
<text x="291.3" y="142.2">J20</text>
<text x="309.4" y="139.6">B35-L17N</text>
<text x="309.4" y="142.2">B35-L17P</text>
<text x="95.9" y="145.5">IO_L18N_T2</text>
<text x="96.1" y="148">IO_L18P_T2</text>
<text x="113.5" y="144.7">Y11</text>
<text x="113.5" y="147.2">W11</text>
<text x="113.5" y="149.8">U5</text>
<text x="131.5" y="144.7">B13-L18N</text>
<text x="131.5" y="147.2">B13-L18P</text>
<text x="131.5" y="149.8">B13-L19N</text>
<text x="184.9" y="145.5">IO_L18N_T2</text>
<text x="185.1" y="148">IO_L18P_T2</text>
<text x="202.4" y="144.7">W16</text>
<text x="202.4" y="147.2">V16</text>
<text x="202.4" y="149.8">R17</text>
<text x="220.4" y="144.7">B34-L18N</text>
<text x="220.4" y="147.2">B34-L18P</text>
<text x="220.4" y="149.8">B34-L19N</text>
<text x="266.3" y="145.5">IO_L18N_T2_AD13N</text>
<text x="266.7" y="148">IO_L18P_T2_AD13P</text>
<text x="291.3" y="144.7">G20</text>
<text x="291.3" y="147.2">G19</text>
<text x="291.3" y="149.8">G15</text>
<text x="309.4" y="144.7">B35-L18N</text>
<text x="309.4" y="147.2">B35-L18P</text>
<text x="309.4" y="149.8">B35-L19N</text>
<text x="89.9" y="150.6">IO_L19N_T3_VREF</text>
<text x="95.9" y="155.7">IO_L20N_T3</text>
<text x="96.1" y="153.1">IO_L19P_T3</text>
<text x="113.5" y="152.3">T5</text>
<text x="113.5" y="154.9">Y13</text>
<text x="131.5" y="152.3">B13-L19P</text>
<text x="131.5" y="154.9">B13-L20N</text>
<text x="178.9" y="150.6">IO_L19N_T3_VREF</text>
<text x="184.9" y="155.7">IO_L20N_T3</text>
<text x="185.1" y="153.1">IO_L19P_T3</text>
<text x="202.4" y="152.3">R16</text>
<text x="202.4" y="154.9">R18</text>
<text x="220.4" y="152.3">B34-L19P</text>
<text x="220.4" y="154.9">B34-L20N</text>
<text x="267.4" y="155.7">IO_L20N_T3_AD6N</text>
<text x="267.8" y="150.6">IO_L19N_T3_VREF</text>
<text x="274" y="153.1">IO_L19P_T3</text>
<text x="291.3" y="152.3">H15</text>
<text x="291.3" y="154.9">J14</text>
<text x="309.4" y="152.3">B35-L19P</text>
<text x="309.4" y="154.9">B35-L20N</text>
<text x="90.7" y="160.7">IO_L21N_T3_DQS</text>
<text x="96.1" y="158.2">IO_L20P_T3</text>
<text x="113.5" y="157.4">Y12</text>
<text x="113.5" y="159.9">V10</text>
<text x="131.5" y="157.4">B13-L20P</text>
<text x="131.5" y="159.9">B13-L21N</text>
<text x="179.6" y="160.7">IO_L21N_T3_DQS</text>
<text x="185.1" y="158.2">IO_L20P_T3</text>
<text x="202.4" y="157.4">T17</text>
<text x="202.4" y="159.9">V18</text>
<text x="220.4" y="157.4">B34-L20P</text>
<text x="220.4" y="159.9">B34-L21N</text>
<text x="261" y="160.7">IO_L21N_T3_DQS_AD14N</text>
<text x="267.8" y="158.2">IO_L20P_T3_AD6P</text>
<text x="291.3" y="157.4">K14</text>
<text x="291.3" y="159.9">N16</text>
<text x="309.4" y="157.4">B35-L20P</text>
<text x="309.4" y="159.9">B35-L21N</text>
<text x="90.9" y="163.3">IO_L21P_T3_DQS</text>
<text x="95.9" y="165.8">IO_L22N_T3</text>
<text x="113.5" y="162.5">V11</text>
<text x="113.5" y="165">W6</text>
<text x="113.5" y="167.6">V6</text>
<text x="131.5" y="162.5">B13-L21P</text>
<text x="131.5" y="165">B13-L22N</text>
<text x="131.5" y="167.6">B13-L22P</text>
<text x="179.8" y="163.3">IO_L21P_T3_DQS</text>
<text x="184.9" y="165.8">IO_L22N_T3</text>
<text x="202.4" y="162.5">V17</text>
<text x="202.4" y="165">W19</text>
<text x="202.4" y="167.6">W18</text>
<text x="220.4" y="162.5">B34-L21P</text>
<text x="220.4" y="165">B34-L22N</text>
<text x="220.4" y="167.6">B34-L22P</text>
<text x="261.5" y="163.3">IO_L21P_T3_DQS_AD14P</text>
<text x="267.4" y="165.8">IO_L22N_T3_AD7N</text>
<text x="291.3" y="162.5">N15</text>
<text x="291.3" y="165">L15</text>
<text x="291.3" y="167.6">L14</text>
<text x="309.4" y="162.5">B35-L21P</text>
<text x="309.4" y="165">B35-L22N</text>
<text x="309.4" y="167.6">B35-L22P</text>
<text x="96.1" y="168.4">IO_L22P_T3</text>
<text x="184.9" y="170.9">IO_L23N_T3</text>
<text x="185.1" y="168.4">IO_L22P_T3</text>
<text x="185.1" y="173.5">IO_L23P_T3</text>
<text x="202.4" y="170.1">P18</text>
<text x="202.4" y="172.7">N17</text>
<text x="220.4" y="170.1">B34-L23N</text>
<text x="220.4" y="172.7">B34-L23P</text>
<text x="267.8" y="168.4">IO_L22P_T3_AD7P</text>
<text x="273.8" y="170.9">IO_L23N_T3</text>
<text x="274" y="173.5">IO_L23P_T3</text>
<text x="291.3" y="170.1">M15</text>
<text x="291.3" y="172.7">M14</text>
<text x="309.4" y="170.1">B35-L23N</text>
<text x="309.4" y="172.7">B35-L23P</text>
<text x="184.9" y="176">IO_L24N_T3</text>
<text x="185.1" y="178.6">IO_L24P_T3</text>
<text x="202.4" y="175.2">P16</text>
<text x="202.4" y="177.8">P15</text>
<text x="220.4" y="175.2">B34-L24N</text>
<text x="220.4" y="177.8">B34-L24P</text>
<text x="266.3" y="176">IO_L24N_T3_AD15N</text>
<text x="266.7" y="178.6">IO_L24P_T3_AD15P</text>
<text x="291.3" y="175.2">J16</text>
<text x="291.3" y="177.8">K16</text>
<text x="309.4" y="175.2">B35-L24N</text>
<text x="309.4" y="177.8">B35-L24P</text>
<text x="89.8" y="187.2">7Z020_CSG400</text>
<text x="176" y="187.2">7Z020_CSG400</text>
<text x="266.2" y="186.4">7Z020_CSG400</text>
</g>
<g font-size="1.9">
<text x="94.4" y="45.6">VADJ</text>
<text x="183.3" y="45.6">VCC-3V3</text>
<text x="272.3" y="45.6">VCC-3V3</text>
<text x="91.9" y="50.7">BANK 13</text>
<text x="180.8" y="50.7">BANK 34</text>
<text x="269.7" y="50.7">BANK 35</text>
</g>
</svg>
